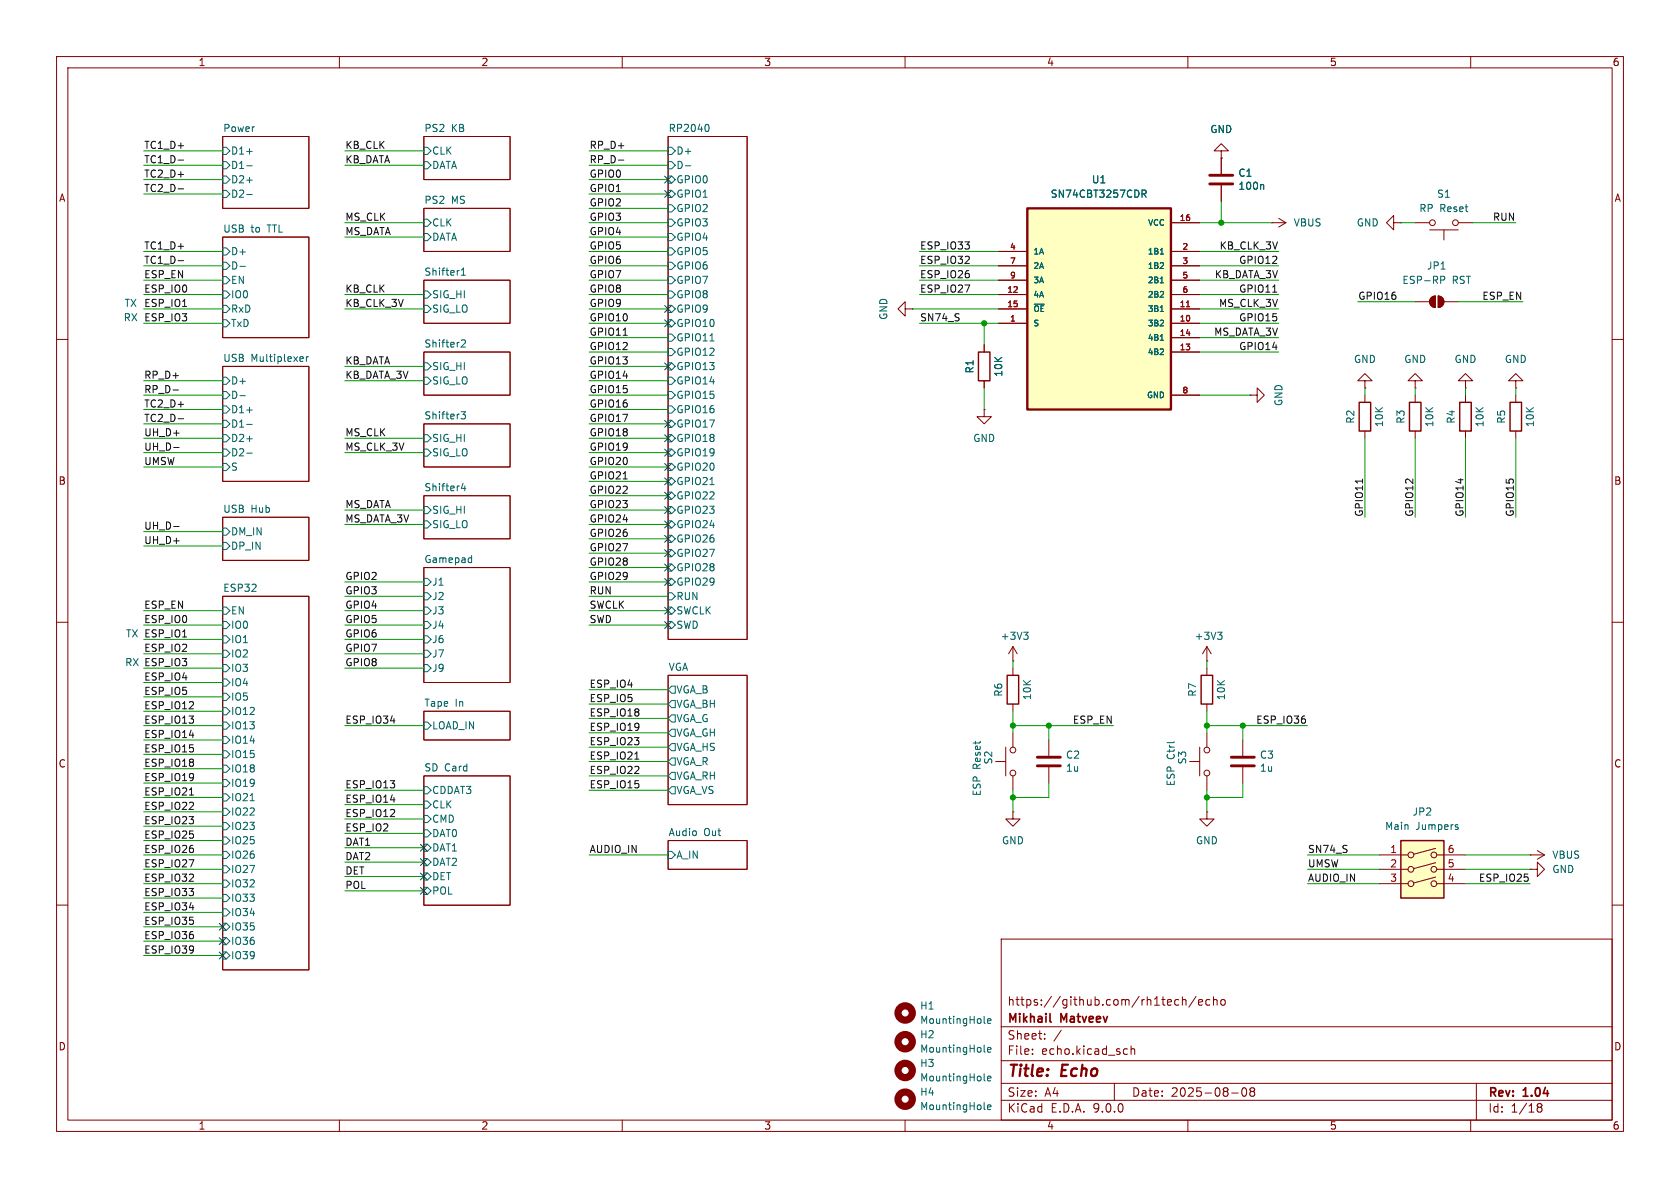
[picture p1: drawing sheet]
<svg xmlns="http://www.w3.org/2000/svg" width="297mm" height="210mm" viewBox="0 0 297 210" stroke-linecap="round" stroke-linejoin="round" font-family="sans-serif">
<g fill="none" stroke="#840000" stroke-width=".18">
<path d="M10 10h277v190h-277zM12 12h273v186h-273zM60 10v2M110 10v2M160 10v2M210 10v2M260 10v2M39.4 24.1h15.2v12.7h-15.2zM74.9 36.8h15.3v7.7h-15.3zM74.9 24.1h15.3v7.7h-15.3zM118.1 24.1h14v88.9h-14zM224.8 39.4h.1"/>
<path d="M224.8 39.4h2.5M226.1 38.6l1.2 .8M227.3 39.4l-1.2 .7M246.4 39.4v-1.3l-1.3 1.3 1.3 1.2v-1.2h1.2M247.6 39.4h.1M250.2 39.4h2.5M257.8 39.4h2.5M39.4 41.9h15.2v17.8h-15.2zM74.9 49.5h15.3v7.7h-15.3zM160 54.6v-1.3l-1.3 1.3 1.3 1.3v-1.3h1.3M161.3 54.6h.1M250.2 53.3h2.5"/>
<path d="M252.7 40.6h5.1M253 52.6l.7-.3v2.1a1.02 1.02 0 0 1-.9-.7 1.02 1.02 0 0 1 .2-1.1zM254.3 52.3a1.02 1.02 0 0 1 1 1 1.02 1.02 0 0 1-1 1.1zM255.3 40.6v1.8M255.3 53.3h2.5M10 60h2M39.4 64.8h15.2v20.3h-15.2zM74.9 62.2h15.3v7.7h-15.3zM74.9 74.9h15.3v7.7h-15.3zM174 72.4v1.3h1.3l-1.3 1.2-1.3-1.2h1.3M174 72.4h.1M174 61v1.2"/>
<path d="M174 67.3v1.3M221 69.9h1.2v-1.3l1.3 1.3-1.3 1.2v-1.2M221 69.9h.1M241.3 67.3h1.3l-1.3-1.3-1.3 1.3h1.3v1.3M241.3 68.6h.1M241.3 69.9v1.2M241.3 76.2v1.3M250.2 67.3h1.3l-1.3-1.3-1.3 1.3h1.3v1.3M250.2 68.6h.1M250.2 69.9v1.2M250.2 76.2v1.3M259.1 67.3h1.2l-1.2-1.3-1.3 1.3h1.3v1.3"/>
<path d="M259.1 68.6h.1M259.1 69.9v1.2M259.1 76.2v1.3M268 67.3h1.2l-1.2-1.3-1.3 1.3h1.3v1.3M268 68.6h.1M268 69.9v1.2M268 76.2v1.3M285 60h2M39.4 91.4h15.2v7.7h-15.2zM74.9 87.6h15.3v7.7h-15.3zM10 110h2M39.4 105.4h15.2v66.1h-15.2z"/>
<path d="M74.9 100.3h15.3v20.4h-15.3zM118.1 119.4h14v22.8h-14zM179.1 116.8h.1M179.1 114.3l-.8 1.3M179.1 114.3l.7 1.3M179.1 114.3v2.5M179.1 118.1v1.3M285 110h2M74.9 125.7h15.3v5.1h-15.3zM74.9 137.2h15.3v22.8h-15.3zM176 134.6h1.8M177.8 132.1v5.1"/>
<path d="M179.1 124.5v1.2M179.1 129.5v2.6M179.1 137.2v2.5M210.3 134.6h1.8M212.1 132.1v5.1M213.4 129.5v2.6M213.4 137.2v2.5M219.7 130.8v2.8M219.7 135.6v2.8M118.1 148.6h14v5.1h-14zM213.4 143.5v1.3h1.2l-1.2 1.3-1.3-1.3h1.3M213.4 143.5h.1"/>
<path d="M10 160h2M177 166h108v32h-108zM207.7 177.6l.3 .1 .4-.1M208.4 176.8l-.4-.1-.3 .1M209 176.8l.2-.1 .4 .1 .1 .9M209 176.2v1.5M211.5 176.1l-1.3 2M211.9 177.2l.7-.1-.1-.3-.4-.1-.2 .2 .1 .7h.5M213.9 176.8l-.4-.1-.3 .3v.4l.1 .2h.6M214.5 176.8l.2-.1 .4 .1 .1 .9M214.5 176.2v1.5M215.9 176.8l.2-.1 .4 .1 .1 .6-.1 .2-.4 .1-.2-.1z"/>
<path d="M285 160h2M60 198v2M110 198v2M160 198v2M177 194.5h108M177 191.5h108M177 187.5h108M177 181.5h108M182.5 186.3v.1M182.5 185.5v.1M184.7 183.6v.1M184.7 182.8v.1"/>
<path d="M187.6 182.1l-1.3 2M197 191.5v3M198.9 185.4l.4 .1M199.3 186.3l-.4 .1M200 185.5l.2-.1 .3 .1 .1 .9M200 184.9v1.5M210 198v2M217.7 193.2h1.2M219.7 192.4l.2-.1a.81 .81 0 0 1 .6 .6 .81 .81 0 0 1-.3 .8l-.2 .1a.81 .81 0 0 1-.3-1.4zM221.2 192.9l-.2-.2 .2-.4 .5 .1 .1 .2-.3 .3M221.2 192.9l-.2 .3v.5l.2 .1 .5-.1 .1-.2-.1-.4-.2-.2M221.2 192.9h.3"/>
<path d="M260 198v2M261 191.5v6.5M271.7 195.5l.3 .2M271.7 195.4l.3-.3 .5 .1 .1 .3-.3 .2M272 195.7h.3M272 195.7l-.3 .3M272.3 195.7l.3 .3-.1 .5-.5 .1-.3-.3"/>
<circle cx="253.2" cy="39.4" r=".51"/>
<circle cx="257.3" cy="39.4" r=".51"/>
<circle cx="179.1" cy="136.7" r=".51"/>
<circle cx="179.1" cy="132.6" r=".51"/>
<circle cx="213.4" cy="136.7" r=".51"/>
<circle cx="213.4" cy="132.6" r=".51"/>
</g>
<path d="M185.6 180.5l.2 .2" fill="none" stroke="#840000" stroke-width=".3"/>
<g fill="none" stroke="#006464" stroke-width=".18">
<path d="M39.4 26h.6l.6 .7-.6 .6h-.6zM39.4 28.6h.6l.6 .6-.6 .6h-.6zM39.4 31.1h.6l.6 .7-.6 .6h-.6zM39.4 33.7h.6l.6 .6-.6 .6h-.6zM43.6 26.8h1M43.6 29.3h1M43.6 31.8h1M43.6 34.4h1M74.9 38.7h.7l.6 .7-.6 .6h-.7zM74.9 26h.7l.6 .7-.6 .6h-.7zM74.9 28.6h.7l.6 .6-.6 .6h-.7zM118.1 26h.6l.7 .7-.7 .6h-.6z"/>
<path d="M118.1 28.6h.6l.7 .6-.7 .6h-.6zM118.1 31.1h.6l.7 .7-.7 .6h-.6zM118.1 33.7h.6l.7 .6-.7 .6h-.6zM118.1 36.2h.6l.7 .6-.7 .7h-.6zM118.1 38.7h.6l.7 .7-.7 .6h-.6zM121.2 29.3h.9M125 22a.79 .79 0 0 1 0 1.3M39.4 43.8h.6l.6 .7-.6 .6h-.6zM39.4 46.4h.6l.6 .6-.6 .6h-.6zM39.4 48.9h.6l.6 .6-.6 .7h-.6zM39.4 51.4h.6l.6 .7-.6 .6h-.6zM39.4 54h.6l.6 .6-.6 .6h-.6z"/>
<path d="M39.4 56.5h.6l.6 .7-.6 .6h-.6zM42.4 47.1h1M74.9 41.3h.7l.6 .6-.6 .6h-.7zM74.9 51.4h.7l.6 .7-.6 .6h-.7zM74.9 54h.7l.6 .6-.6 .6h-.7zM81.6 48.7h.7M81.6 47.7l.3-.3v1.3M118.1 41.3h.6l.7 .6-.7 .6h-.6zM118.1 43.8h.6l.7 .7-.7 .6h-.6zM118.1 46.4h.6l.7 .6-.7 .6h-.6zM118.1 48.9h.6l.7 .6-.7 .7h-.6zM118.1 51.4h.6l.7 .7-.7 .6h-.6z"/>
<path d="M118.1 54h.6l.7 .6-.7 .6h-.6zM118.1 56.5h.6l.7 .7-.7 .6h-.6zM118.1 59.1h.6l.7 .6-.7 .6h-.6zM254.7 48.8h.5l.2 .3-.1 .3-.6 .1M39.4 66.7h.6l.6 .6-.6 .6h-.6zM39.4 69.2h.6l.6 .7-.6 .6h-.6zM39.4 71.8h.6l.6 .6-.6 .6h-.6zM39.4 74.3h.6l.6 .6-.6 .7h-.6zM39.4 76.8h.6l.6 .7-.6 .6h-.6zM39.4 79.4h.6l.6 .6-.6 .6h-.6zM42.4 69.9h1M43.6 72.5h1"/>
<path d="M43.6 75h1M43.6 77.6h1M53.4 63l.2 .4-.6 .1M53.6 63.8l-.2 .1M54.2 63v.9M54.5 63l-.3 .3M74.9 64.1h.7l.6 .7-.6 .6h-.7zM74.9 66.7h.7l.6 .6-.6 .6h-.7zM74.9 76.8h.7l.6 .7-.6 .6h-.7zM74.9 79.4h.7l.6 .6-.6 .6h-.7zM81.5 72.8h.8l-.4 .5 .3 .1v.5l-.2 .2-.4-.1M81.6 60.2l.4-.1 .3 .3-.8 1h.8"/>
<path d="M118.1 61.6h.6l.7 .6-.7 .7h-.6zM118.1 64.1h.6l.7 .7-.7 .6h-.6zM118.1 66.7h.6l.7 .6-.7 .6h-.6zM118.1 69.2h.6l.7 .7-.7 .6h-.6zM118.1 71.8h.6l.7 .6-.7 .6h-.6zM118.1 74.3h.6l.7 .6-.7 .7h-.6zM118.1 76.8h.6l.7 .7-.7 .6h-.6zM118.1 79.4h.6l.7 .6-.7 .6h-.6zM125.5 60.3h.7M39.4 93.3h.6l.6 .7-.6 .6h-.6zM39.4 95.9h.6l.6 .6-.6 .7h-.6zM39.4 81.9h.6l.6 .7-.6 .6h-.6z"/>
<path d="M43.6 80.1h1M74.9 89.5h.7l.6 .7-.6 .6h-.7zM74.9 92.1h.7l.6 .6-.6 .6h-.7zM81.9 85.4l-.3 .9h.7M82.2 85.9v.9M83 98.6l.4 .1M83.4 98.2v1.3M83.4 99.4l-.4 .1M118.1 81.9h.6l.7 .7-.7 .6h-.6zM118.1 84.5h.6l.7 .6-.7 .6h-.6zM118.1 87h.6l.7 .6-.7 .7h-.6zM118.1 89.5h.6l.7 .7-.7 .6h-.6z"/>
<path d="M118.1 92.1h.6l.7 .6-.7 .6h-.6zM118.1 94.6h.6l.7 .7-.7 .6h-.6zM118.1 97.2h.6l.7 .6-.7 .6h-.6zM118.1 99.7h.6l.7 .6-.7 .7h-.6zM125.5 85.7h.7M39.4 107.3h.6l.6 .7-.6 .6h-.6zM39.4 109.9h.6l.6 .6-.6 .6h-.6zM39.4 112.4h.6l.6 .6-.6 .7h-.6zM39.4 114.9h.6l.6 .7-.6 .6h-.6zM39.4 117.5h.6l.6 .6-.6 .6h-.6zM74.9 102.2h.7l.6 .7-.6 .6h-.7zM74.9 104.8h.7l.6 .6-.6 .6h-.7z"/>
<path d="M74.9 107.3h.7l.6 .7-.6 .6h-.7zM74.9 109.9h.7l.6 .6-.6 .6h-.7zM74.9 114.9h.7l.6 .7-.6 .6h-.7zM74.9 117.5h.7l.6 .6-.6 .6h-.7zM74.9 112.4h.7l.6 .6-.6 .7h-.7zM118.1 102.2h.6l.7 .7-.7 .6h-.6zM118.1 104.8h.6l.7 .6-.7 .6h-.6zM118.1 107.3h.6l.7 .7-.7 .6h-.6zM118.1 109.9h.6l.7 .6-.7 .6h-.6zM181 111.8h.7l-.4 .4M181.5 112.2l.2 .3v.3l-.2 .2M39.4 120h.6l.6 .7-.6 .6h-.6z"/>
<path d="M39.4 122.6h.6l.6 .6-.6 .6h-.6zM39.4 125.1h.6l.6 .6-.6 .7h-.6zM39.4 127.6h.6l.6 .7-.6 .6h-.6zM39.4 130.2h.6l.6 .6-.6 .6h-.6zM39.4 132.7h.6l.6 .7-.6 .6h-.6zM39.4 135.3h.6l.6 .6-.6 .6h-.6zM39.4 137.8h.6l.6 .6-.6 .7h-.6zM74.9 127.6h.7l.6 .7-.6 .6h-.7zM74.9 139.1h.7l.6 .6-.6 .6h-.7zM118.1 124.5l.6-.7h.7v1.3h-.7zM118.1 129.5l.6-.6h.7v1.3h-.7zM118.1 134.6l.6-.6h.7v1.3h-.7z"/>
<path d="M118.1 139.7l.6-.6h.7v1.2h-.7zM118.7 121.3h.7v1.3h-.7l-.6-.7zM118.7 126.4h.7v1.2h-.7l-.6-.6zM118.7 131.4h.7v1.3h-.7l-.6-.6zM118.7 136.5h.7v1.3h-.7l-.6-.6zM39.4 140.3h.6l.6 .7-.6 .6h-.6zM39.4 142.9h.6l.6 .6-.6 .6h-.6zM39.4 145.4h.6l.6 .7-.6 .6h-.6zM39.4 148h.6l.6 .6-.6 .6h-.6zM39.4 150.5h.6l.6 .6-.6 .7h-.6zM39.4 153h.6l.6 .7-.6 .6h-.6zM39.4 155.6h.6l.6 .6-.6 .6h-.6z"/>
<path d="M39.4 158.1h.6l.6 .7-.6 .6h-.6zM44.2 141.5h.8M74.9 141.6h.7l.6 .6-.6 .7h-.7zM74.9 144.1h.7l.6 .7-.6 .6h-.7zM74.9 146.7h.7l.6 .6-.6 .7h-.7zM74.9 149.2h.7l.6 .7-.6 .6h-.7zM74.9 151.8h.7l.6 .6-.6 .6h-.7zM74.9 154.3h.7l.6 .6-.6 .7h-.7zM74.9 156.8h.7l.6 .7-.6 .6h-.7zM118.1 150.5h.6l.7 .6-.7 .7h-.6zM39.4 160.7h.6l.6 .6-.6 .6h-.6zM39.4 163.2h.6l.6 .6-.6 .7h-.6z"/>
<path d="M39.4 165.7h.6l.6 .7-.6 .6h-.6zM39.4 168.3h.6l.6 .6-.6 .6h-.6z"/>
</g>
<path d="M173 62.2h2v5.1h-2zM240.3 71.1h2v5.1h-2zM249.2 71.1h2v5.1h-2zM258.1 71.1h2v5.1h-2zM267 71.1h2v5.1h-2zM178.1 119.4h2v5.1h-2z" fill="none" stroke="#840000" stroke-width=".25"/>
<g fill="#840000" stroke="#840000" stroke-width=".18">
<path d="M253 52.6l.7-.3v2.1a1.02 1.02 0 0 1-.9-.7 1.02 1.02 0 0 1 .2-1.1z"/>
<path d="M254.3 52.3a1.02 1.02 0 0 1 1 1 1.02 1.02 0 0 1-1 1.1z"/>
</g>
<path d="M217.7 133.9h4M217.7 135.4h4" fill="none" stroke="#840000" stroke-width=".51"/>
<path d="M247.6 148.6h7.7v10.2h-7.7z" fill="#ffffc2"/>
<g fill="none" stroke="#840000" stroke-width=".18">
<path d="M215.9 26.7h1.3l-1.3-1.3-1.3 1.3h1.3v1.2M215.9 27.9h.1M215.9 27.9v2.8M215.9 32.8v2.8M213.4 116.8h.1M213.4 114.3v2.5M213.4 118.1v1.3M213.4 114.3l-.8 1.3M213.4 114.3l.7 1.3M213.4 124.5v1.2M179.1 143.5v1.3h1.2l-1.2 1.3-1.3-1.3h1.3M179.1 143.5h.1"/>
<path d="M243.8 151.1h5.1M243.8 153.7h5.1M243.8 156.2h5.1M253.8 150l-3.9 1M253.8 152.5l-3.9 1M253.8 155l-3.9 1.1M254 151.1h5.1M254 153.7h5.1M254 156.2h5.1M270.5 153.7h1.3v-1.3l1.2 1.3-1.2 1.2v-1.2M270.5 153.7h.1M270.5 151.1h.1"/>
<path d="M270.5 151.1h2.5M271.8 150.4l1.2 .7M273 151.1l-1.2 .8"/>
<circle cx="249.4" cy="153.7" r=".51"/>
<circle cx="249.4" cy="151.1" r=".51"/>
<circle cx="249.4" cy="156.2" r=".51"/>
<circle cx="253.5" cy="156.2" r=".51"/>
<circle cx="253.5" cy="153.7" r=".51"/>
<circle cx="253.5" cy="151.1" r=".51"/>
</g>
<path d="M212.3 119.4h2.1v5.1h-2.1zM247.6 148.6h7.7v10.2h-7.7z" fill="none" stroke="#840000" stroke-width=".25"/>
<path d="M223.2 32.6l.2 .2v.7M215.3 111.8h.7l-.4 .4M215.8 112.2l.2 .3v.3l-.2 .2M257.6 146.2l.2 .2-.2 .2M257.6 145.8h.1M174 196l.2 .2M174 190.9l.2 .2M174 185.8l.2 .2M174.6 195.7l.6-.1-.1-.2-.3-.1-.2 .2v.6h.5M174.6 185.6l.6-.1-.1-.3h-.3l-.2 .1v.6h.5M174.6 190.7l.6-.2-.1-.2-.3-.1-.2 .2v.6h.5" fill="none" stroke="#006464" stroke-width=".18"/>
<g fill="none" stroke="#840000" stroke-width="1.3">
<circle cx="160" cy="189.2" r="1.27"/>
<circle cx="160" cy="194.3" r="1.27"/>
<circle cx="160" cy="184.1" r="1.27"/>
</g>
<path d="M213.9 31h4M213.9 32.5h4" fill="none" stroke="#840000" stroke-width=".51"/>
<path d="M181.6 36.8h25.4v35.6h-25.4z" fill="#ffffc2"/>
<path d="M181.6 36.8h25.4v35.6h-25.4z" fill="none" stroke="#840000" stroke-width=".41"/>
<g fill="none" stroke="#840000" stroke-width=".18">
<path d="M207 39.4h5.1M215.9 27.9h.1M215.9 27.9v2.8M215.9 32.8v2.8M176.5 44.5h5.1M176.5 47h5.1M176.5 49.5h5.1M176.5 52.1h5.1M176.5 54.6h5.1M176.5 57.2h5.1M207 44.5h5.1M207 47h5.1"/>
<path d="M207 49.5h5.1M207 52.1h5.1M207 54.6h5.1M207 57.2h5.1M207 59.7h5.1M174 61v1.2M174 67.3v1.3M207 62.2h5.1M207 69.9h5.1M185.4 130.8v2.8M185.4 135.6v2.8"/>
</g>
<path d="M201.9 33.6h.5l.2 .2-.1 .4-.6 .1M202.2 34.3l.4 .6M223.2 32.6l.2 .2v.7M182.8 53.8h1.8M205.1 44.9h.6M205.1 50h.6M205.1 55.1h.6M205.1 60.2h.6M174 180.7l.2 .2M174.6 180.5l.6-.1-.1-.3h-.3l-.2 .2v.6h.5" fill="none" stroke="#006464" stroke-width=".18"/>
<path d="M209.7 54.2h.6" fill="none" stroke="#a90000" stroke-width=".18"/>
<circle cx="160" cy="179.1" r="1.27" fill="none" stroke="#840000" stroke-width="1.3"/>
<path d="M183.4 133.9h4.1M183.4 135.4h4.1" fill="none" stroke="#840000" stroke-width=".51"/>
<g fill="none" stroke="#0f0f0f" stroke-width=".18">
<path d="M31.5 28.3h1M31.5 33.4h1M109.3 28.3h1M31.5 46.1h1M110.2 59.3h.7M225 51.6h.7M30.6 68.9h.9M30.7 79.1h1M31.5 74h1M30.7 93.1h1M110.2 84.7h.7M240.9 84.7v.7"/>
<path d="M112.2 134.2h.7M33.5 140.5h.7"/>
</g>
<g fill="none" stroke="#009600" stroke-width=".18">
<path d="M25.4 34.3h14M25.4 29.2h14M25.4 26.7h14M25.4 31.8h14M61 29.2h13.9M61 26.7h13.9M61 39.4h13.9M104.1 34.3h14M104.1 29.2h14M104.1 26.7h14M104.1 31.8h14M104.1 39.4h14"/>
<path d="M104.1 36.8h14M212.1 39.4h12.7M215.9 35.6v3.8M247.6 39.4h2.6M260.3 39.4h7.7M25.4 44.5h14M25.4 54.6h14M25.4 47h14M25.4 52.1h14M25.4 49.5h14M25.4 57.2h14M61 41.9h13.9"/>
<path d="M61 54.6h13.9M61 52.1h13.9M104.1 41.9h14M104.1 44.5h14M104.1 54.6h14M104.1 47h14M104.1 52.1h14M104.1 49.5h14M104.1 57.2h14M104.1 59.7h14M161.3 54.6h15.2M162.6 44.5h13.9"/>
<path d="M162.6 47h13.9M162.6 52.1h13.9M162.6 49.5h13.9M162.6 57.2h13.9M174 57.2v3.8M212.1 44.5h14M212.1 54.6h14M212.1 47h14M212.1 52.1h14M212.1 49.5h14M212.1 57.2h14M212.1 59.7h14"/>
<path d="M240 53.3h10.2M257.8 53.3h11.4M25.4 77.5h14M25.4 67.3h14M25.4 72.4h14M25.4 69.9h14M25.4 74.9h14M61 64.8h13.9M61 77.5h13.9M61 67.3h13.9M104.1 64.8h14M104.1 77.5h14"/>
<path d="M104.1 67.3h14M104.1 72.4h14M104.1 69.9h14M104.1 62.2h14M104.1 74.9h14M174 68.6v3.8M212.1 69.9h8.9M212.1 62.2h14M241.3 68.6v1.3M241.3 77.5v13.9M250.2 68.6v1.3M250.2 77.5v13.9"/>
<path d="M259.1 68.6v1.3M259.1 77.5v13.9M268 68.6v1.3M268 77.5v13.9M25.4 80h14M25.4 94h14M25.4 96.5h14M25.4 82.6h14M61 92.7h13.9M61 90.2h13.9M61 80h13.9M104.1 97.8h14"/>
<path d="M104.1 92.7h14M104.1 90.2h14M104.1 80h14M104.1 82.6h14M104.1 85.1h14M104.1 87.6h14M104.1 95.3h14M25.4 108h14M25.4 115.6h14M25.4 110.5h14M25.4 118.1h14M25.4 113h14"/>
<path d="M61 108h13.9M61 102.9h13.9M61 115.6h13.9M61 110.5h13.9M61 118.1h13.9M61 113h13.9M61 105.4h13.9M104.1 108h14M104.1 102.9h14M104.1 100.3h14M104.1 110.5h14M104.1 105.4h14"/>
<path d="M179.1 116.8v1.3M213.4 116.8v1.3M25.4 120.7h14M25.4 130.8h14M25.4 138.4h14M25.4 133.4h14M25.4 135.9h14M25.4 123.2h14M25.4 125.7h14M25.4 128.3h14M61 139.7h13.9M61 128.3h13.9"/>
<path d="M104.1 139.7h14M104.1 137.2h14M104.1 127h14M104.1 134.6h14M104.1 121.9h14M104.1 129.5h14M104.1 132.1h14M104.1 124.5h14M179.1 125.7v3.8M179.1 139.7v3.8M179.1 128.3h17.7M185.4 138.4v2.6h-6.3"/>
<path d="M185.4 128.3v2.5M213.4 128.3h17.7M213.4 125.7v3.8M213.4 139.7v3.8M219.7 138.4v2.6h-6.3M219.7 128.3v2.5M25.4 156.2h14M25.4 141h14M25.4 158.8h14M25.4 148.6h14M25.4 146.1h14M25.4 153.7h14"/>
<path d="M25.4 151.1h14M25.4 143.5h14M61 147.3h13.9M61 144.8h13.9M61 142.2h13.9M61 149.9h13.9M61 152.4h13.9M61 157.5h13.9M61 154.9h13.9M104.1 151.1h14M231.1 156.2h12.7M231.1 153.7h12.7"/>
<path d="M231.1 151.1h12.7M259.1 156.2h11.4M259.1 153.7h11.4M259.1 151.1h11.4M25.4 163.8h14M25.4 166.4h14M25.4 168.9h14M25.4 161.3h14"/>
</g>
<g fill="none" stroke="#000084" stroke-width=".18">
<path d="M117.5 33.7l1.2 1.2M117.5 31.1l1.2 1.3M118.7 33.7l-1.2 1.2M118.7 31.1l-1.2 1.3M117.5 56.5l1.2 1.3M117.5 54l1.2 1.2M118.7 56.5l-1.2 1.3M118.7 54l-1.2 1.2M117.5 76.9l1.2 1.2M117.5 79.4l1.2 1.2M117.5 74.3l1.2 1.2M117.5 64.2l1.2 1.2"/>
<path d="M118.7 76.9l-1.2 1.2M118.7 79.4l-1.2 1.2M118.7 74.3l-1.2 1.2M118.7 64.2l-1.2 1.2M117.5 81.9l1.2 1.3M117.5 87l1.2 1.2M117.5 84.5l1.2 1.2M117.5 89.6l1.2 1.2M117.5 94.6l1.2 1.3M117.5 97.2l1.2 1.2M117.5 92.1l1.2 1.2M117.5 99.7l1.2 1.2"/>
<path d="M118.7 89.6l-1.2 1.2M118.7 84.5l-1.2 1.2M118.7 81.9l-1.2 1.3M118.7 87l-1.2 1.2M118.7 94.6l-1.2 1.3M118.7 97.2l-1.2 1.2M118.7 92.1l-1.2 1.2M118.7 99.7l-1.2 1.2M117.5 107.3l1.2 1.3M117.5 109.9l1.2 1.2M117.5 102.3l1.2 1.2M118.7 107.3l-1.2 1.3"/>
<path d="M118.7 109.9l-1.2 1.2M118.7 102.3l-1.2 1.2M74.3 156.9l1.2 1.2M74.3 151.8l1.2 1.2M74.3 149.3l1.2 1.2M74.3 154.3l1.2 1.2M75.5 156.9l-1.2 1.2M75.5 151.8l-1.2 1.2M75.5 149.3l-1.2 1.2M75.5 154.3l-1.2 1.2M38.8 168.3l1.2 1.2M38.8 163.2l1.2 1.2"/>
<path d="M38.8 165.8l1.2 1.2M40 168.3l-1.2 1.2M40 163.2l-1.2 1.2M40 165.8l-1.2 1.2"/>
</g>
<g fill="#009600" stroke="#009600" stroke-width=".18">
<circle cx="185.4" cy="128.3" r=".46"/>
<circle cx="179.1" cy="128.3" r=".46"/>
<circle cx="179.1" cy="141" r=".46"/>
<circle cx="213.4" cy="141" r=".46"/>
<circle cx="219.7" cy="128.3" r=".46"/>
<circle cx="213.4" cy="128.3" r=".46"/>
<circle cx="174" cy="57.2" r=".46"/>
<circle cx="215.9" cy="39.4" r=".46"/>
</g>
<g font-size="2.8" fill="#840000">
<text x="178" y="190.9">Title:</text>
<text x="187.7" y="190.9">Echo</text>
</g>
<g font-size="2.1" fill="#840000">
<text x="178" y="178">https://github.com/rh1tech/echo</text>
<text x="178" y="184">Sheet:</text>
<text x="178" y="181.2">Mikhail</text>
<text x="187.6" y="181.2">Matveev</text>
<text x="178" y="186.7">File:</text>
<text x="184.1" y="186.7">echo.kicad_sch</text>
<text x="178" y="196.9">KiCad</text>
<text x="178" y="194.1">Size:</text>
<text x="184.7" y="194.1">A4</text>
<text x="185.7" y="196.9">E.D.A.</text>
<text x="193.3" y="196.9">9.0.0</text>
<text x="200" y="194.1">Date:</text>
<text x="207" y="194.1">2025-08-08</text>
<text x="263" y="194.3">Rev:</text>
<text x="263" y="196.9">Id:</text>
<text x="267.1" y="196.9">1/18</text>
<text x="269.4" y="194.3">1.04</text>
</g>
<g font-size="1.8" fill="#840000">
<text x="35" y="11.9">1</text>
<text x="85" y="11.9">2</text>
<text x="135" y="11.9">3</text>
<text x="185" y="11.9">4</text>
<text x="235" y="11.9">5</text>
<text x="285" y="11.9">6</text>
<text x="10.3" y="35.9">A</text>
<text x="285.3" y="35.9">A</text>
<text x="10.3" y="85.9">B</text>
<text x="285.3" y="85.9">B</text>
<text x="10.3" y="135.9">C</text>
<text x="285.3" y="135.9">C</text>
<text x="10.3" y="185.9">D</text>
<text x="285.3" y="185.9">D</text>
<text x="35" y="199.9">1</text>
<text x="85" y="199.9">2</text>
<text x="135" y="199.9">3</text>
<text x="185" y="199.9">4</text>
<text x="235" y="199.9">5</text>
<text x="285" y="199.9">6</text>
</g>
<g font-size="1.8" fill="#006464">
<text x="39.4" y="23.4">Power</text>
<text x="74.9" y="23.4">PS2</text>
<text x="79.8" y="23.4">KB</text>
<text x="118.1" y="23.4">RP2040</text>
<text x="213.9" y="23.7">GND</text>
<text x="40.7" y="27.5">D1+</text>
<text x="76.3" y="27.5">CLK</text>
<text x="119.5" y="27.5">D+</text>
<text x="40.7" y="30.1">D1-</text>
<text x="40.7" y="32.6">D2+</text>
<text x="40.7" y="35.2">D2-</text>
<text x="76.3" y="30.1">DATA</text>
<text x="119.5" y="30.1">D-</text>
<text x="119.5" y="32.6">GPIO0</text>
<text x="119.5" y="35.2">GPIO1</text>
<text x="185.7" y="35.2">SN74CBT3257CDR</text>
<text x="192.9" y="32.6">U1</text>
<text x="218.8" y="31.4">C1</text>
<text x="218.8" y="33.8">100n</text>
<text x="254" y="35.2">S1</text>
<text x="39.4" y="41.2">USB</text>
<text x="44.4" y="41.2">to</text>
<text x="47.4" y="41.2">TTL</text>
<text x="74.9" y="36.1">PS2</text>
<text x="76.3" y="40.2">CLK</text>
<text x="79.8" y="36.1">MS</text>
<text x="119.5" y="37.7">GPIO2</text>
<text x="119.5" y="40.2">GPIO3</text>
<text x="228.6" y="40.2">VBUS</text>
<text x="239.8" y="40.2">GND</text>
<text x="250.8" y="37.7">RP</text>
<text x="254.5" y="37.7">Reset</text>
<text x="40.7" y="45.3">D+</text>
<text x="40.7" y="47.9">D-</text>
<text x="76.3" y="42.8">DATA</text>
<text x="119.5" y="42.8">GPIO4</text>
<text x="119.5" y="45.3">GPIO5</text>
<text x="119.5" y="47.9">GPIO6</text>
<text x="252.2" y="47.9">JP1</text>
<text x="40.7" y="50.4">EN</text>
<text x="40.7" y="52.9">IO0</text>
<text x="74.9" y="48.8">Shifter1</text>
<text x="76.3" y="52.9">SIG_HI</text>
<text x="119.5" y="50.4">GPIO7</text>
<text x="119.5" y="52.9">GPIO8</text>
<text x="247.8" y="50.4">ESP-RP</text>
<text x="256.7" y="50.4">RST</text>
<text x="40.7" y="55.5">RxD</text>
<text x="40.7" y="58">TxD</text>
<text x="76.3" y="55.5">SIG_LO</text>
<text x="119.5" y="55.5">GPIO9</text>
<text x="119.5" y="58">GPIO10</text>
<text x="157.1" y="56.6" transform="rotate(-90 157.1 56.6)">GND</text>
<text x="39.4" y="64.1">USB</text>
<text x="44.4" y="64.1">Multiplexer</text>
<text x="74.9" y="61.5">Shifter2</text>
<text x="76.3" y="65.6">SIG_HI</text>
<text x="119.5" y="60.6">GPIO11</text>
<text x="119.5" y="63.1">GPIO12</text>
<text x="119.5" y="65.6">GPIO13</text>
<text x="239.3" y="64.4">GND</text>
<text x="248.2" y="64.4">GND</text>
<text x="257" y="64.4">GND</text>
<text x="265.9" y="64.4">GND</text>
<text x="40.7" y="68.2">D+</text>
<text x="40.7" y="70.7">D-</text>
<text x="76.3" y="68.2">SIG_LO</text>
<text x="119.5" y="68.2">GPIO14</text>
<text x="119.5" y="70.7">GPIO15</text>
<text x="172.3" y="66.1" transform="rotate(-90 172.3 66.1)">R1</text>
<text x="177.4" y="66.7" transform="rotate(-90 177.4 66.7)">10K</text>
<text x="226.9" y="71.9" transform="rotate(-90 226.9 71.9)">GND</text>
<text x="40.7" y="73.3">D1+</text>
<text x="40.7" y="75.8">D1-</text>
<text x="74.9" y="74.2">Shifter3</text>
<text x="119.5" y="73.3">GPIO16</text>
<text x="119.5" y="75.8">GPIO17</text>
<text x="239.6" y="75" transform="rotate(-90 239.6 75)">R2</text>
<text x="244.7" y="75.6" transform="rotate(-90 244.7 75.6)">10K</text>
<text x="248.5" y="75" transform="rotate(-90 248.5 75)">R3</text>
<text x="253.6" y="75.6" transform="rotate(-90 253.6 75.6)">10K</text>
<text x="257.4" y="75" transform="rotate(-90 257.4 75)">R4</text>
<text x="262.5" y="75.6" transform="rotate(-90 262.5 75.6)">10K</text>
<text x="266.3" y="75" transform="rotate(-90 266.3 75)">R5</text>
<text x="271.4" y="75.6" transform="rotate(-90 271.4 75.6)">10K</text>
<text x="40.7" y="78.3">D2+</text>
<text x="40.7" y="80.9">D2-</text>
<text x="40.7" y="83.4">S</text>
<text x="76.3" y="78.3">SIG_HI</text>
<text x="76.3" y="80.9">SIG_LO</text>
<text x="119.5" y="78.3">GPIO18</text>
<text x="119.5" y="80.9">GPIO19</text>
<text x="119.5" y="83.4">GPIO20</text>
<text x="172" y="78.3">GND</text>
<text x="74.9" y="86.9">Shifter4</text>
<text x="119.5" y="86">GPIO21</text>
<text x="119.5" y="88.5">GPIO22</text>
<text x="39.4" y="90.7">USB</text>
<text x="40.7" y="94.8">DM_IN</text>
<text x="44.4" y="90.7">Hub</text>
<text x="76.3" y="91">SIG_HI</text>
<text x="76.3" y="93.6">SIG_LO</text>
<text x="119.5" y="91">GPIO23</text>
<text x="119.5" y="93.6">GPIO24</text>
<text x="40.7" y="97.4">DP_IN</text>
<text x="74.9" y="99.6">Gamepad</text>
<text x="119.5" y="96.1">GPIO26</text>
<text x="119.5" y="98.7">GPIO27</text>
<text x="119.5" y="101.2">GPIO28</text>
<text x="39.4" y="104.7">ESP32</text>
<text x="76.3" y="103.7">J1</text>
<text x="76.3" y="106.3">J2</text>
<text x="119.5" y="103.7">GPIO29</text>
<text x="119.5" y="106.3">RUN</text>
<text x="40.7" y="108.8">EN</text>
<text x="40.7" y="111.4">IO0</text>
<text x="40.7" y="113.9">IO1</text>
<text x="76.3" y="108.8">J3</text>
<text x="76.3" y="111.4">J4</text>
<text x="76.3" y="113.9">J6</text>
<text x="119.5" y="108.8">SWCLK</text>
<text x="119.5" y="111.4">SWD</text>
<text x="176.8" y="113.3">+3V3</text>
<text x="211.1" y="113.3">+3V3</text>
<text x="40.7" y="116.4">IO2</text>
<text x="40.7" y="119">IO3</text>
<text x="76.3" y="116.4">J7</text>
<text x="76.3" y="119">J9</text>
<text x="118.1" y="118.7">VGA</text>
<text x="40.7" y="121.5">IO4</text>
<text x="40.7" y="124.1">IO5</text>
<text x="74.9" y="125">Tape</text>
<text x="80.5" y="125">In</text>
<text x="119.5" y="122.8">VGA_B</text>
<text x="119.5" y="125.3">VGA_BH</text>
<text x="177.4" y="123.3" transform="rotate(-90 177.4 123.3)">R6</text>
<text x="182.5" y="123.9" transform="rotate(-90 182.5 123.9)">10K</text>
<text x="211.7" y="123.3" transform="rotate(-90 211.7 123.3)">R7</text>
<text x="216.8" y="123.9" transform="rotate(-90 216.8 123.9)">10K</text>
<text x="40.7" y="126.6">IO12</text>
<text x="40.7" y="129.1">IO13</text>
<text x="40.7" y="131.7">IO14</text>
<text x="76.3" y="129.1">LOAD_IN</text>
<text x="119.5" y="127.9">VGA_G</text>
<text x="119.5" y="130.4">VGA_GH</text>
<text x="40.7" y="134.2">IO15</text>
<text x="40.7" y="136.8">IO18</text>
<text x="74.9" y="136.4">SD Card</text>
<text x="119.5" y="132.9">VGA_HS</text>
<text x="119.5" y="135.5">VGA_R</text>
<text x="173.6" y="136" transform="rotate(-90 173.6 136)">Reset</text>
<text x="175.6" y="135.2" transform="rotate(-90 175.6 135.2)">S2</text>
<text x="188.4" y="134.3">C2</text>
<text x="188.4" y="136.6">1u</text>
<text x="207.9" y="134.3" transform="rotate(-90 207.9 134.3)">Ctrl</text>
<text x="209.9" y="135.2" transform="rotate(-90 209.9 135.2)">S3</text>
<text x="222.6" y="134.3">C3</text>
<text x="222.6" y="136.6">1u</text>
<text x="40.7" y="139.3">IO19</text>
<text x="40.7" y="141.8">IO21</text>
<text x="76.3" y="140.6">CDDAT3</text>
<text x="76.3" y="143.1">CLK</text>
<text x="119.5" y="138">VGA_RH</text>
<text x="119.5" y="140.6">VGA_VS</text>
<text x="173.6" y="140.8" transform="rotate(-90 173.6 140.8)">ESP</text>
<text x="207.9" y="139.1" transform="rotate(-90 207.9 139.1)">ESP</text>
<text x="40.7" y="144.4">IO22</text>
<text x="40.7" y="146.9">IO23</text>
<text x="40.7" y="149.5">IO25</text>
<text x="76.3" y="145.6">CMD</text>
<text x="76.3" y="148.2">DAT0</text>
<text x="118.1" y="147.9">Audio</text>
<text x="124.4" y="147.9">Out</text>
<text x="177" y="149.5">GND</text>
<text x="211.3" y="149.5">GND</text>
<text x="244.8" y="146.9">Main</text>
<text x="249.6" y="144.4">JP2</text>
<text x="250.3" y="146.9">Jumpers</text>
<text x="40.7" y="152">IO26</text>
<text x="40.7" y="154.5">IO27</text>
<text x="76.3" y="150.7">DAT1</text>
<text x="76.3" y="153.3">DAT2</text>
<text x="76.3" y="155.8">DET</text>
<text x="119.5" y="152">A_IN</text>
<text x="274.3" y="154.5">GND</text>
<text x="274.3" y="152">VBUS</text>
<text x="40.7" y="157.1">IO32</text>
<text x="40.7" y="159.6">IO33</text>
<text x="76.3" y="158.3">POL</text>
<text x="40.7" y="162.2">IO34</text>
<text x="40.7" y="164.7">IO35</text>
<text x="40.7" y="167.2">IO36</text>
<text x="40.7" y="169.8">IO39</text>
<text x="162.6" y="178.7">H1</text>
<text x="162.6" y="183.7">H2</text>
<text x="162.6" y="181.2">MountingHole</text>
<text x="162.6" y="188.8">H3</text>
<text x="162.6" y="191.4">MountingHole</text>
<text x="162.6" y="186.3">MountingHole</text>
<text x="162.6" y="193.9">H4</text>
<text x="162.6" y="196.4">MountingHole</text>
</g>
<g font-size="1.8" fill="#0f0f0f">
<text x="25.4" y="26.4">TC1_D+</text>
<text x="25.4" y="28.9">TC1_D-</text>
<text x="61" y="26.4">KB_CLK</text>
<text x="61" y="28.9">KB_DATA</text>
<text x="104.1" y="26.4">RP_D+</text>
<text x="104.1" y="28.9">RP_D-</text>
<text x="25.4" y="34">TC2_D-</text>
<text x="25.4" y="31.5">TC2_D+</text>
<text x="104.1" y="31.5">GPIO0</text>
<text x="104.1" y="34">GPIO1</text>
<text x="61" y="41.6">MS_DATA</text>
<text x="61" y="39.1">MS_CLK</text>
<text x="104.1" y="39.1">GPIO3</text>
<text x="104.1" y="41.6">GPIO4</text>
<text x="104.1" y="36.6">GPIO2</text>
<text x="263.8" y="39.1">RUN</text>
<text x="25.4" y="46.7">TC1_D-</text>
<text x="25.4" y="44.2">TC1_D+</text>
<text x="104.1" y="46.7">GPIO6</text>
<text x="104.1" y="44.2">GPIO5</text>
<text x="162.6" y="46.7">ESP_IO32</text>
<text x="162.6" y="44.2">ESP_IO33</text>
<text x="215.5" y="44.2">KB_CLK_3V</text>
<text x="219" y="46.7">GPIO12</text>
<text x="25.4" y="49.3">ESP_EN</text>
<text x="25.4" y="51.8">ESP_IO0</text>
<text x="61" y="51.8">KB_CLK</text>
<text x="104.1" y="51.8">GPIO8</text>
<text x="104.1" y="49.3">GPIO7</text>
<text x="162.6" y="49.3">ESP_IO26</text>
<text x="162.6" y="51.8">ESP_IO27</text>
<text x="214.7" y="49.3">KB_DATA_3V</text>
<text x="219" y="51.8">GPIO11</text>
<text x="240" y="53.1">GPIO16</text>
<text x="262" y="53.1">ESP_EN</text>
<text x="61" y="54.3">KB_CLK_3V</text>
<text x="104.1" y="54.3">GPIO9</text>
<text x="104.1" y="59.4">GPIO11</text>
<text x="104.1" y="56.9">GPIO10</text>
<text x="162.6" y="56.9">SN74_S</text>
<text x="214.5" y="59.4">MS_DATA_3V</text>
<text x="215.4" y="54.3">MS_CLK_3V</text>
<text x="219" y="56.9">GPIO15</text>
<text x="61" y="64.5">KB_DATA</text>
<text x="104.1" y="62">GPIO12</text>
<text x="104.1" y="64.5">GPIO13</text>
<text x="219" y="62">GPIO14</text>
<text x="25.4" y="69.6">RP_D-</text>
<text x="25.4" y="67">RP_D+</text>
<text x="61" y="67">KB_DATA_3V</text>
<text x="104.1" y="67">GPIO14</text>
<text x="104.1" y="69.6">GPIO15</text>
<text x="25.4" y="74.7">TC2_D-</text>
<text x="25.4" y="77.2">UH_D+</text>
<text x="25.4" y="72.1">TC2_D+</text>
<text x="61" y="77.2">MS_CLK</text>
<text x="104.1" y="74.7">GPIO17</text>
<text x="104.1" y="77.2">GPIO18</text>
<text x="104.1" y="72.1">GPIO16</text>
<text x="25.4" y="79.7">UH_D-</text>
<text x="25.4" y="82.3">UMSW</text>
<text x="61" y="79.7">MS_CLK_3V</text>
<text x="104.1" y="82.3">GPIO20</text>
<text x="104.1" y="79.7">GPIO19</text>
<text x="61" y="89.9">MS_DATA</text>
<text x="104.1" y="87.4">GPIO22</text>
<text x="104.1" y="84.8">GPIO21</text>
<text x="104.1" y="89.9">GPIO23</text>
<text x="25.4" y="93.7">UH_D-</text>
<text x="61" y="92.4">MS_DATA_3V</text>
<text x="104.1" y="92.4">GPIO24</text>
<text x="104.1" y="95">GPIO26</text>
<text x="241" y="91.4" transform="rotate(-90 241 91.4)">GPIO11</text>
<text x="249.9" y="91.4" transform="rotate(-90 249.9 91.4)">GPIO12</text>
<text x="258.8" y="91.4" transform="rotate(-90 258.8 91.4)">GPIO14</text>
<text x="267.7" y="91.4" transform="rotate(-90 267.7 91.4)">GPIO15</text>
<text x="25.4" y="96.3">UH_D+</text>
<text x="104.1" y="100.1">GPIO28</text>
<text x="104.1" y="97.5">GPIO27</text>
<text x="25.4" y="107.7">ESP_EN</text>
<text x="61" y="107.7">GPIO4</text>
<text x="61" y="105.1">GPIO3</text>
<text x="61" y="102.6">GPIO2</text>
<text x="104.1" y="107.7">SWCLK</text>
<text x="104.1" y="102.6">GPIO29</text>
<text x="104.1" y="105.1">RUN</text>
<text x="25.4" y="110.2">ESP_IO0</text>
<text x="61" y="110.2">GPIO5</text>
<text x="61" y="112.8">GPIO6</text>
<text x="104.1" y="110.2">SWD</text>
<text x="25.4" y="115.3">ESP_IO2</text>
<text x="61" y="117.8">GPIO8</text>
<text x="61" y="115.3">GPIO7</text>
<text x="25.4" y="122.9">ESP_IO5</text>
<text x="25.4" y="125.5">ESP_IO12</text>
<text x="25.4" y="120.4">ESP_IO4</text>
<text x="104.1" y="121.7">ESP_IO4</text>
<text x="104.1" y="124.2">ESP_IO5</text>
<text x="25.4" y="130.5">ESP_IO14</text>
<text x="25.4" y="128">ESP_IO13</text>
<text x="61" y="128">ESP_IO34</text>
<text x="104.1" y="129.3">ESP_IO19</text>
<text x="104.1" y="126.7">ESP_IO18</text>
<text x="104.1" y="131.8">ESP_IO23</text>
<text x="189.6" y="128">ESP_EN</text>
<text x="222" y="128">ESP_IO36</text>
<text x="25.4" y="135.6">ESP_IO18</text>
<text x="25.4" y="133.1">ESP_IO15</text>
<text x="104.1" y="136.9">ESP_IO22</text>
<text x="104.1" y="134.4">ESP_IO21</text>
<text x="25.4" y="143.2">ESP_IO22</text>
<text x="25.4" y="140.7">ESP_IO21</text>
<text x="25.4" y="138.2">ESP_IO19</text>
<text x="61" y="139.4">ESP_IO13</text>
<text x="61" y="142">ESP_IO14</text>
<text x="104.1" y="139.4">ESP_IO15</text>
<text x="25.4" y="148.3">ESP_IO25</text>
<text x="25.4" y="145.8">ESP_IO23</text>
<text x="61" y="149.6">DAT1</text>
<text x="61" y="144.5">ESP_IO12</text>
<text x="61" y="147.1">ESP_IO2</text>
<text x="25.4" y="150.9">ESP_IO26</text>
<text x="25.4" y="153.4">ESP_IO27</text>
<text x="25.4" y="155.9">ESP_IO32</text>
<text x="61" y="154.7">DET</text>
<text x="61" y="152.1">DAT2</text>
<text x="104.1" y="150.9">AUDIO_IN</text>
<text x="231.1" y="155.9">AUDIO_IN</text>
<text x="231.1" y="153.4">UMSW</text>
<text x="231.1" y="150.9">SN74_S</text>
<text x="261.4" y="155.9">ESP_IO25</text>
<text x="25.4" y="161">ESP_IO34</text>
<text x="25.4" y="158.5">ESP_IO33</text>
<text x="61" y="157.2">POL</text>
<text x="25.4" y="166.1">ESP_IO36</text>
<text x="25.4" y="163.6">ESP_IO35</text>
<text x="25.4" y="168.6">ESP_IO39</text>
</g>
<g font-size="1.8" fill="#0000c2">
<text x="21.8" y="57">RX ESP_IO3</text>
<text x="21.9" y="54.5">TX ESP_IO1</text>
<text x="22.2" y="112.9">TX ESP_IO1</text>
<text x="22" y="118">RX ESP_IO3</text>
</g>
<g font-size="1.8" fill="#a90000">
<text x="245.7" y="150.9">1</text>
<text x="245.7" y="153.4">2</text>
<text x="245.7" y="156">3</text>
<text x="255.8" y="150.9">6</text>
<text x="255.8" y="153.4">5</text>
<text x="255.8" y="156">4</text>
</g>
<g font-size="1.4" fill="#006464">
<text x="202.8" y="40.1">VCC</text>
<text x="182.6" y="45.2">1A</text>
<text x="182.6" y="47.7">2A</text>
<text x="202.8" y="45.2">1B1</text>
<text x="202.8" y="47.7">1B2</text>
<text x="182.6" y="50.3">3A</text>
<text x="182.6" y="52.8">4A</text>
<text x="202.8" y="50.3">2B1</text>
<text x="202.8" y="52.8">2B2</text>
<text x="182.6" y="55.3">~{OE}</text>
<text x="182.6" y="57.9">S</text>
<text x="202.8" y="55.3">3B1</text>
<text x="202.8" y="57.9">3B2</text>
<text x="202.8" y="60.4">4B1</text>
<text x="202.8" y="63">4B2</text>
<text x="202.6" y="70.6">GND</text>
</g>
<g font-size="1.4" fill="#a90000">
<text x="208.5" y="39.1">16</text>
<text x="178.5" y="44.2">4</text>
<text x="178.5" y="46.7">7</text>
<text x="208.9" y="44.2">2</text>
<text x="208.9" y="46.7">3</text>
<text x="178" y="51.8">12</text>
<text x="178.5" y="49.3">9</text>
<text x="208.9" y="49.3">5</text>
<text x="208.9" y="51.8">6</text>
<text x="178" y="54.4">15</text>
<text x="178.5" y="56.9">1</text>
<text x="208.5" y="54.4">11</text>
<text x="208.5" y="56.9">10</text>
<text x="208.5" y="59.4">14</text>
<text x="208.5" y="62">13</text>
<text x="208.9" y="69.6">8</text>
</g>
</svg>
